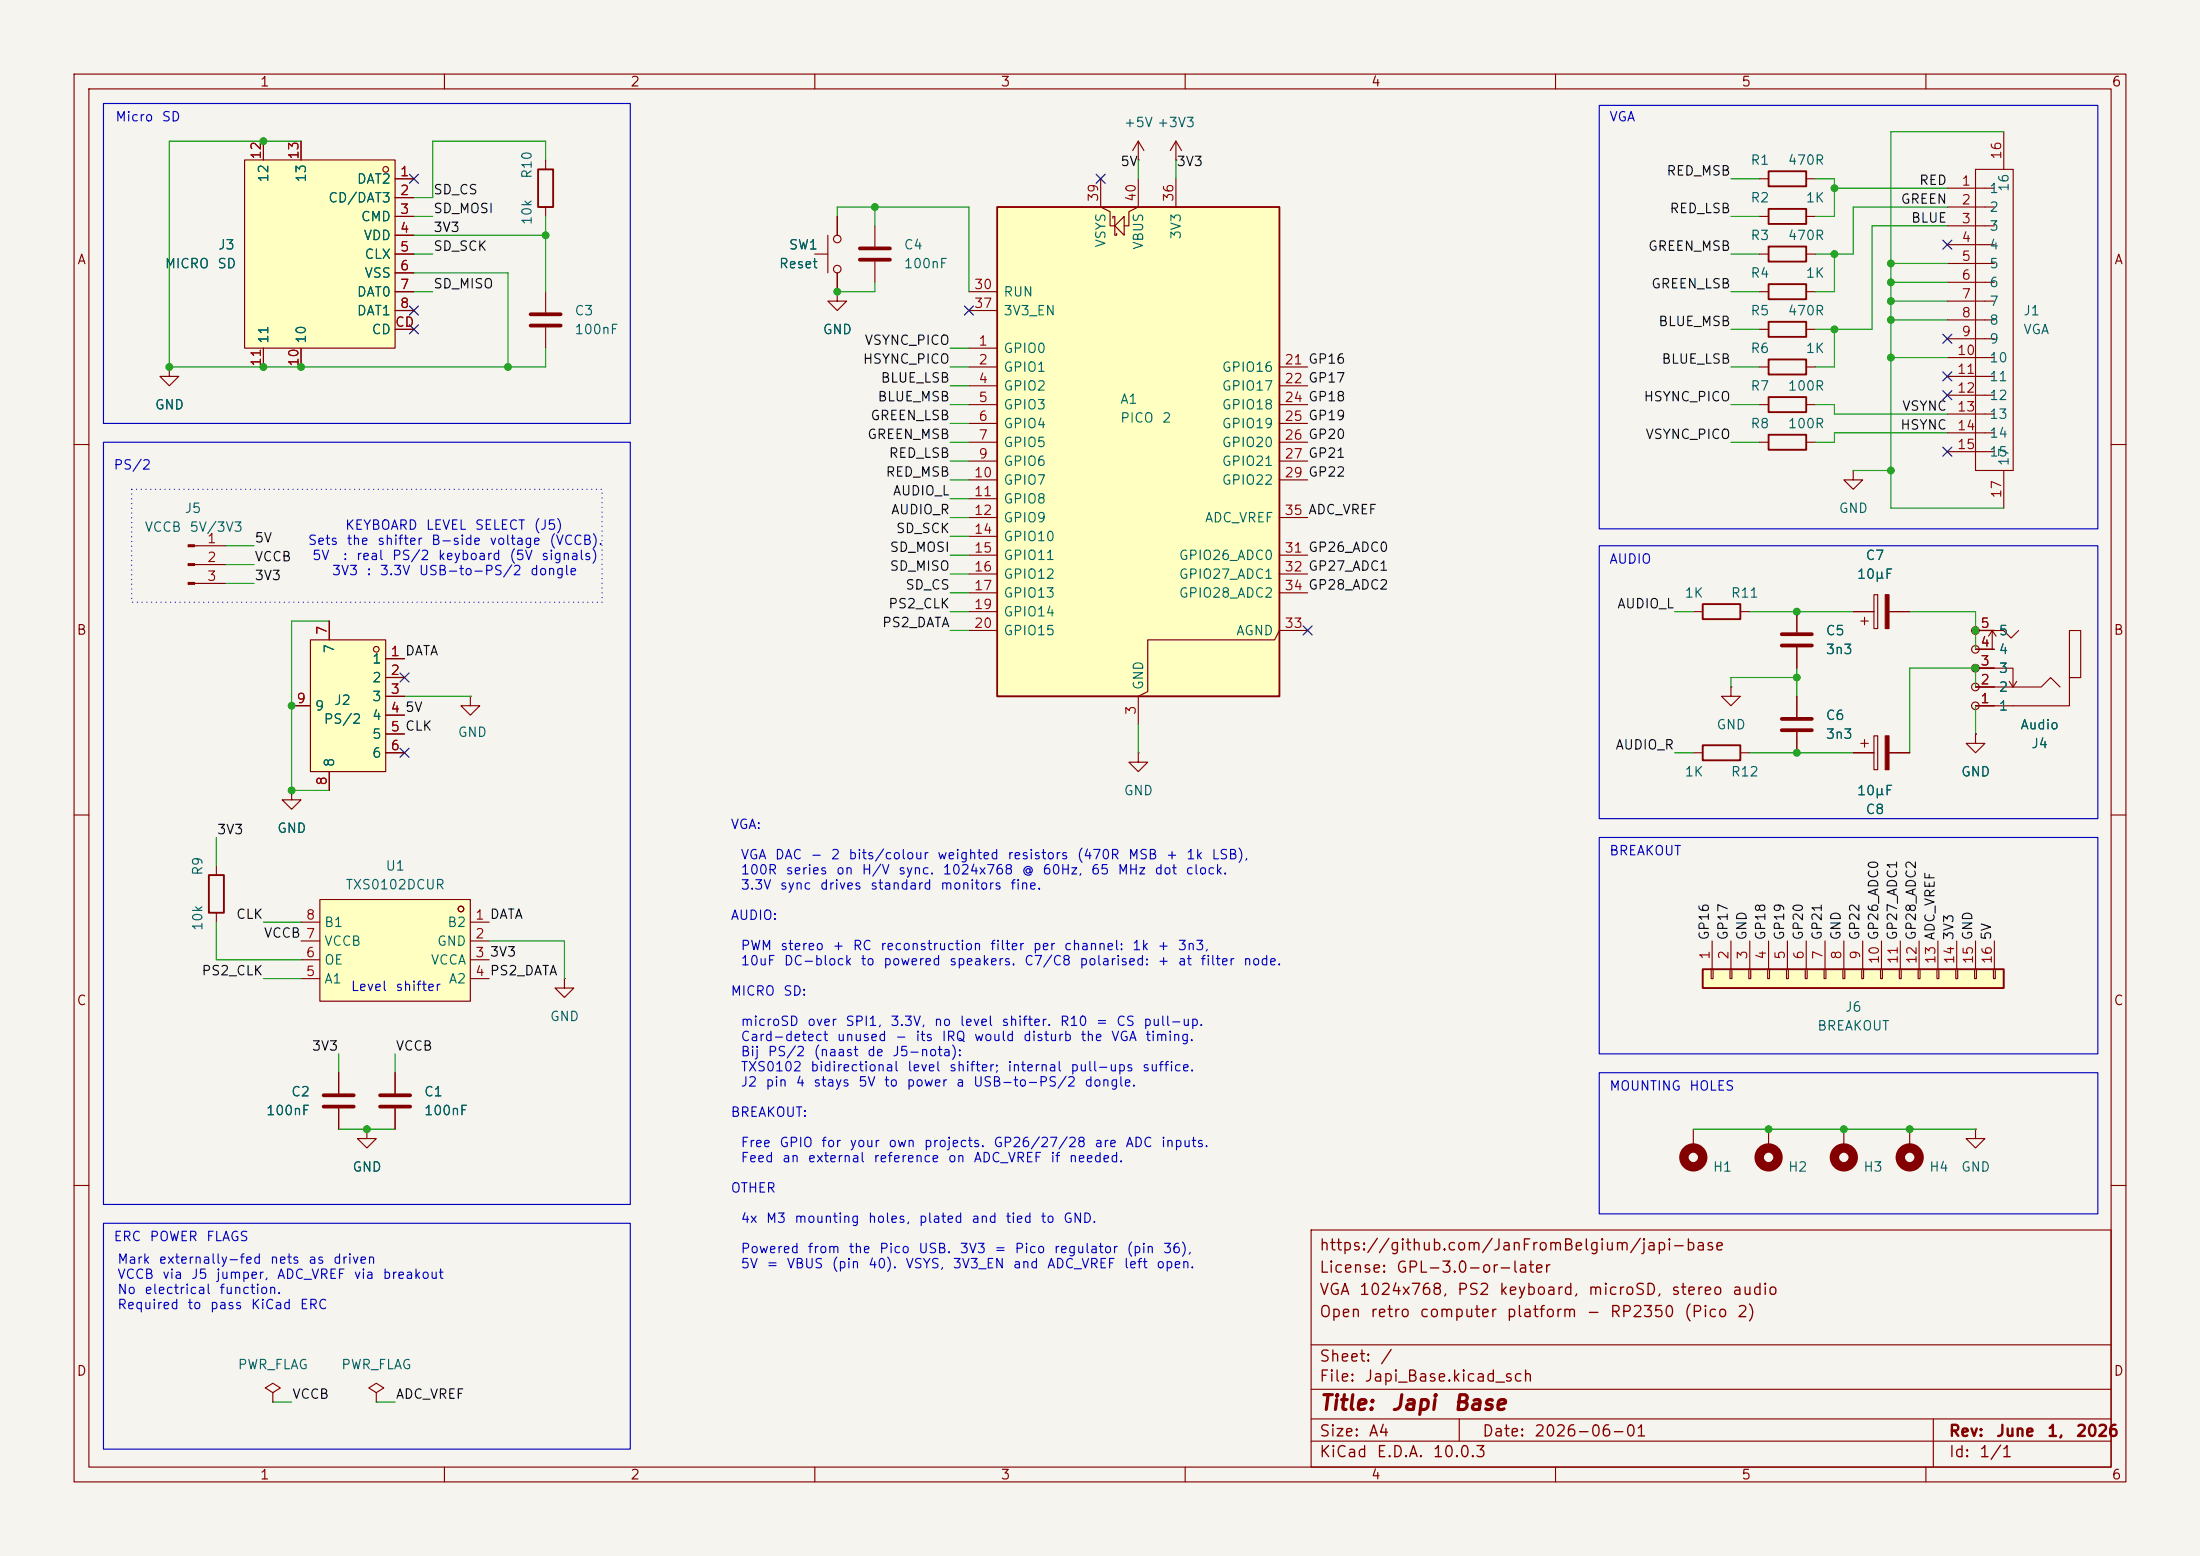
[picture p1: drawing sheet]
<svg xmlns="http://www.w3.org/2000/svg" width="297mm" height="210mm" viewBox="0 0 297 210" stroke-linecap="round" stroke-linejoin="round" font-family="sans-serif">
<path d="M0 0h297v210h-297z" fill="#f5f4ef" stroke="#f5f4ef" stroke-width=".14"/>
<g fill="none" stroke="#840000" stroke-width=".15">
<path d="M10 10h277v190h-277zM12 12h273v186h-273zM60 10v2M110 10v2M160 10v2M210 10v2M260 10v2M237.5 44.5h1.3M243.8 44.5h1.3M10 60h2M285 60h2M10 110h2"/>
<path d="M29.2 116.8v1.3M39.4 106.7v1.3h1.2l-1.2 1.2-1.3-1.2h1.3M39.4 106.7h.1M285 110h2M29.2 123.2v1.3M10 160h2M177 166h108v32h-108zM285 160h2M36.8 188l1-.7-1-.6-1 .6 1 .7v1.2M36.8 189.2h.1M60 198v2M110 198v2"/>
<path d="M160 198v2M177 194.5h108M177 191.5h108M177 187.5h108M177 181.5h108M197 191.5v3M210 198v2M260 198v2M261 191.5v6.5"/>
</g>
<path d="M238.8 43.4h5v2.1h-5zM28.2 118.1h2v5.1h-2z" fill="none" stroke="#840000" stroke-width=".25"/>
<path d="M43.2 121.4h20.3v13.7h-20.3z" fill="#ffffc2"/>
<g fill="none" stroke="#840000" stroke-width=".15">
<path d="M237.5 49.5h1.3M243.8 49.5h1.3M26.3 73.7h4.2M26.3 76.2h4.2M26.3 78.7h4.2M40.6 124.5h2.6M40.6 127h2.6M40.6 129.5h2.6M40.6 132.1h2.6M43.2 121.4h20.3v13.7h-20.3zM63.5 124.5h2.5M63.5 127h2.5"/>
<path d="M63.5 129.5h2.5M63.5 132.1h2.5M45.7 144.8v2.8M45.7 149.6v2.8M49.5 152.4v1.3h1.3l-1.3 1.2-1.2-1.2h1.2M49.5 152.4h.1M53.3 144.8v2.8M53.3 149.6v2.8"/>
<circle cx="62.2" cy="122.7" r=".38"/>
</g>
<path d="M43.7 147.8h4.1M43.7 149.4h4.1M51.3 147.8h4.1M51.3 149.4h4.1" fill="none" stroke="#840000" stroke-width=".51"/>
<g fill="#840000" stroke="#840000" stroke-width=".15">
<path d="M25.4 73.5h.9v.3h-.9z"/>
<path d="M25.4 76.1h.9v.2h-.9z"/>
<path d="M25.4 78.6h.9v.3h-.9z"/>
</g>
<path d="M238.8 48.5h5v2h-5z" fill="none" stroke="#840000" stroke-width=".25"/>
<path d="M41.9 86.4h10.2v17.7h-10.2z" fill="#ffffc2"/>
<g fill="none" stroke="#840000" stroke-width=".15">
<path d="M73.7 21.6v1.3M73.7 27.9v1.3M22.9 49.5v1.3h1.2l-1.2 1.3-1.3-1.3h1.3M22.9 49.5h.1M39.4 95.3h2.5M41.9 86.4h10.2v17.7h-10.2zM44.4 83.8v2.6M52.1 88.9h2.5M52.1 91.4h2.5M52.1 94h2.5M52.1 96.5h2.5M52.1 99.1h2.5"/>
<path d="M44.4 104.1v2.6M52.1 101.6h2.5M76.2 132.1v1.3h1.3l-1.3 1.2-1.3-1.2h1.3M76.2 132.1h.1M50.8 188l1-.7-1-.6-1 .6 1 .7v1.2M50.8 189.2h.1"/>
<circle cx="50.8" cy="87.6" r=".38"/>
</g>
<path d="M72.6 22.9h2.1v5h-2.1z" fill="none" stroke="#840000" stroke-width=".25"/>
<path d="M33 21.6h20.3v25.4h-20.3z" fill="#ffffc2"/>
<g fill="none" stroke="#840000" stroke-width=".15">
<path d="M35.6 19.1v2.5M40.6 19.1v2.5M33 21.6h20.3v25.4h-20.3zM53.3 24.1h2.6M53.3 26.7h2.6M53.3 29.2h2.6M53.3 31.8h2.6M53.3 34.3h2.6M53.3 36.8h2.6M53.3 39.4h2.6M73.7 39.4v2.8M237.5 24.1h1.3"/>
<path d="M243.8 24.1h1.3M35.6 47v2.5M40.6 47v2.5M53.3 41.9h2.6M53.3 44.5h2.6M73.7 44.2v2.8M63.5 94v1.3h1.3l-1.3 1.2-1.3-1.2h1.3M63.5 94h.1"/>
<circle cx="52.1" cy="22.9" r=".38"/>
</g>
<path d="M71.6 42.4h4.1M71.6 43.9h4.1" fill="none" stroke="#840000" stroke-width=".51"/>
<path d="M238.8 23.1h5v2h-5z" fill="none" stroke="#840000" stroke-width=".25"/>
<path d="M134.6 27.9h38.1v66.1h-38.1z" fill="#ffffc2"/>
<path d="M134.6 27.9h38.1v66.1h-38.1zM238.8 28.2h5v2h-5zM238.8 33.3h5v2h-5zM238.8 38.4h5v2h-5zM238.8 53.6h5v2h-5zM238.8 58.7h5v2h-5z" fill="none" stroke="#840000" stroke-width=".25"/>
<g fill="none" stroke="#840000" stroke-width=".15">
<path d="M153.7 19.1v2.5M153.7 19.1l-.8 1.2M153.7 19.1l.7 1.2M158.7 19.1v2.5M158.7 19.1l-.7 1.2M158.7 19.1l.8 1.2M270.5 17.8v5.1M110 34.3h1.8M111.8 31.8v5M113 39.4v1.2h1.3l-1.3 1.3-1.2-1.3h1.2M113 39.4h.1M113 29.2v2.6"/>
<path d="M113 36.8v2.6M118.1 30.5v2.8M118.1 35.3v2.8M130.8 39.4h3.8M148.6 24.1v3.8l1.3 .7v1.9h.6M150.2 29.5v-.3h.3v2.6h.2v-.3M150.5 30.5l1.3-1.3v2.6zM153.7 24.1v3.8l-1.3 .7v1.9h-.6M153.7 21.6h.1M158.7 21.6h.1M158.7 24.1v3.8M237.5 39.4h1.3"/>
<path d="M237.5 29.2h1.3M237.5 34.3h1.3M243.8 39.4h1.3M243.8 29.2h1.3M243.8 34.3h1.3M262.9 25.4h6.3M262.9 27.9h6.3M262.9 30.5h6.3M262.9 33h6.3M262.9 35.6h6.3M262.9 38.1h6.3M266.7 22.9h5.1v40.6h-5.1z"/>
<path d="M130.8 47h3.8M130.8 49.5h3.8M130.8 52.1h3.8M130.8 54.6h3.8M130.8 57.2h3.8M130.8 59.7h3.8M130.8 41.9h3.8M172.7 49.5h3.8M172.7 52.1h3.8M172.7 54.6h3.8M172.7 57.2h3.8M172.7 59.7h3.8"/>
<path d="M237.5 54.6h1.3M237.5 59.7h1.3M243.8 54.6h1.3M243.8 59.7h1.3M262.9 40.6h6.3M262.9 43.2h6.3M262.9 45.7h6.3M262.9 48.3h6.3M262.9 50.8h6.3M262.9 53.3h6.3M262.9 55.9h6.3M262.9 58.4h6.3"/>
<path d="M130.8 62.2h3.8M130.8 64.8h3.8M130.8 67.3h3.8M130.8 69.9h3.8M130.8 72.4h3.8M130.8 74.9h3.8M130.8 77.5h3.8M172.7 62.2h3.8M172.7 64.8h3.8M172.7 69.9h3.8M172.7 74.9h3.8M172.7 77.5h3.8"/>
<path d="M250.2 63.5v1.3h1.3l-1.3 1.2-1.3-1.2h1.3M250.2 63.5h.1M262.9 61h6.3M270.5 63.5v5.1M130.8 80h3.8M130.8 82.6h3.8M130.8 85.1h3.8M172.7 80h3.8M176.5 85.1h-3.8l-.6 1.3h-17.2v6.9l-1.2 .7v3.8M153.7 101.6v1.3h1.2l-1.2 1.2-1.3-1.2h1.3M153.7 101.6h.1"/>
<circle cx="113" cy="36.3" r=".51"/>
<circle cx="113" cy="32.3" r=".51"/>
</g>
<path d="M116.1 33.5h4M116.1 35.1h4" fill="none" stroke="#840000" stroke-width=".51"/>
<path d="M229.9 130.8h40.6v2.6h-40.6z" fill="#ffffc2"/>
<path d="M229.9 81.5h5v2.1h-5zM229.9 100.6h5v2h-5zM229.9 130.8h40.6v2.6h-40.6z" fill="none" stroke="#840000" stroke-width=".25"/>
<g fill="none" stroke="#840000" stroke-width=".15">
<path d="M35.6 19.1v2.5M40.6 19.1v2.5M53.3 24.1h2.6M53.3 26.7h2.6M53.3 29.2h2.6M53.3 31.8h2.6M53.3 34.3h2.6M53.3 36.8h2.6M53.3 39.4h2.6M113 39.4h.1M113 29.2v2.6M113 36.8v2.6"/>
<path d="M22.9 49.5h.1M35.6 47v2.5M40.6 47v2.5M53.3 41.9h2.6M53.3 44.5h2.6M39.4 95.3h2.5M44.4 83.8v2.6M52.1 88.9h2.5M52.1 91.4h2.5M52.1 94h2.5M52.1 96.5h2.5M52.1 99.1h2.5"/>
<path d="M228.6 82.6h1.3M233.7 92.7v1.3h1.2l-1.2 1.3-1.3-1.3h1.3M233.7 92.7h.1M234.9 82.6h1.3M242.6 82.6v2.7M242.6 87.4v2.8M242.6 94v2.8M242.6 98.8v2.8M250.2 82.6h2.8M251.2 83.8h1M251.7 83.3v1M251.7 99.8v1"/>
<path d="M253 80.3h.5v4.5h-.5zM253 99.3h.5v4.6h-.5zM255 82.6h2.8M266.7 92.7h8.9l1.2-1.2 1.3 1.2M266.7 90.2h5.1v2.5M266.7 85.1h3.8l1 1 1-1M266.7 99.1v1.2h1.3l-1.3 1.3-1.3-1.3h1.3M266.7 99.1h.1M266.7 95.3h2.5M266.7 92.7h2.5M266.7 90.2h2.5M266.7 87.6h2.5"/>
<path d="M266.7 85.1h2.5M269 85.1v2.5h-2.3M269 85.1l.5 .8M269 85.1l-.5 .8M271.2 92l.6 .7M272.3 92l-.5 .7M279.4 91.5v-6.4h1.5v6.4h-1.5v3.8h-12.7M39.4 106.7h.1M44.4 104.1v2.6M52.1 101.6h2.5M228.6 101.6h1.3M234.9 101.6h1.3"/>
<path d="M250.2 101.6h2.8M251.2 100.3h1M255 101.6h2.8M231 130.8h.3v1.3h-.3zM231.1 127v3.8M233.6 130.8h.2v1.3h-.2zM233.7 127v3.8M236.1 130.8h.2v1.3h-.2zM236.2 127v3.8M238.6 130.8h.3v1.3h-.3zM238.8 127v3.8M241.2 130.8h.2v1.3h-.2z"/>
<path d="M241.3 127v3.8M243.7 130.8h.3v1.3h-.3zM243.8 127v3.8M246.3 130.8h.2v1.3h-.2zM246.4 127v3.8M248.8 130.8h.2v1.3h-.2zM248.9 127v3.8M251.3 130.8h.3v1.3h-.3zM251.5 127v3.8M253.9 130.8h.2v1.3h-.2zM254 127v3.8M256.4 130.8h.3v1.3h-.3z"/>
<path d="M256.5 127v3.8M259 130.8h.2v1.3h-.2zM259.1 127v3.8M261.5 130.8h.2v1.3h-.2zM261.6 127v3.8M264 130.8h.3v1.3h-.3zM264.2 127v3.8M266.6 130.8h.2v1.3h-.2zM266.7 127v3.8M269.1 130.8h.3v1.3h-.3zM269.2 127v3.8M45.7 144.8v2.8"/>
<path d="M45.7 149.6v2.8M49.5 152.4h.1M53.3 144.8v2.8M53.3 149.6v2.8M228.6 152.4v2.5M238.8 152.4v2.5M248.9 152.4v2.5M257.8 152.4v2.5M266.7 152.4v1.3h1.3l-1.3 1.2-1.3-1.2h1.3M266.7 152.4h.1"/>
<circle cx="266.7" cy="90.2" r=".51"/>
<circle cx="266.7" cy="92.7" r=".51"/>
<circle cx="266.7" cy="95.3" r=".51"/>
<circle cx="266.7" cy="85.1" r=".51"/>
<circle cx="266.7" cy="87.6" r=".51"/>
</g>
<g fill="#840000" stroke="#840000" stroke-width=".15">
<path d="M254.5 80.3h.5v4.5h-.5z"/>
<path d="M254.5 99.3h.5v4.6h-.5z"/>
</g>
<path d="M240.5 85.6h4.1M240.5 87.1h4.1M240.5 97h4.1M240.5 98.6h4.1" fill="none" stroke="#840000" stroke-width=".51"/>
<g fill="none" stroke="#840000" stroke-width="1.3">
<circle cx="228.6" cy="156.2" r="1.27"/>
<circle cx="238.8" cy="156.2" r="1.27"/>
<circle cx="248.9" cy="156.2" r="1.27"/>
<circle cx="257.8" cy="156.2" r="1.27"/>
</g>
<g fill="none" stroke="#009600" stroke-width=".15">
<path d="M40.6 19.1h-17.7v30.4h50.8v-2.5M270.5 17.8h-15.2v50.8h15.2M55.9 39.4h2.5M55.9 34.3h2.5M55.9 29.2h2.5M55.9 36.8h12.7v12.7M55.9 31.8h17.8M73.7 21.6v-2.5h-15.3v7.6h-2.5M73.7 29.2v10.2M113 29.2v-1.3h17.8v11.5M118.1 38.1v1.3h-5.1M118.1 27.9v2.6"/>
<path d="M153.7 21.6v2.5M158.7 21.6v2.5M233.7 39.4h3.8M233.7 34.3h3.8M233.7 29.2h3.8M233.7 24.1h3.8M245.1 24.1h2.5v5.1h-2.5M247.6 34.3v5.1h-2.5M247.6 25.4h15.3M255.3 38.1h7.6M255.3 35.6h7.6M262.9 30.5h-10.2v14h-7.6"/>
<path d="M262.9 27.9h-12.7v6.4h-5.1M128.3 59.7h2.5M128.3 49.5h2.5M128.3 54.6h2.5M128.3 47h2.5M128.3 52.1h2.5M128.3 57.2h2.5M233.7 59.7h3.8M233.7 44.5h3.8M233.7 49.5h3.8M233.7 54.6h3.8M245.1 54.6h2.5v1.3h15.3"/>
<path d="M247.6 44.5v5h-2.5M255.3 48.3h7.6M255.3 43.2h7.6M255.3 40.6h7.6M262.9 58.4h-15.3v1.3h-2.5M30.5 73.7h3.8M30.5 78.7h3.8M30.5 76.2h3.8M128.3 72.4h2.5M128.3 77.5h2.5M128.3 69.9h2.5M128.3 74.9h2.5"/>
<path d="M128.3 67.3h2.5M128.3 62.2h2.5M128.3 64.8h2.5M250.2 63.5h5.1M44.4 83.8h-5v22.9h5M54.6 94h8.9M128.3 82.6h2.5M128.3 80h2.5M128.3 85.1h2.5M153.7 97.8v3.8M226.1 82.6h2.5M236.2 82.6h14"/>
<path d="M242.6 91.4h-8.9v1.3M242.6 90.2v3.8M257.8 82.6h8.9v5M266.7 92.7v-2.5h-8.9v11.4M266.7 95.3v3.8M29.2 113v3.8M226.1 101.6h2.5M236.2 101.6h14M29.2 124.5v5h11.4M35.6 124.5h5M35.6 132.1h5M66 127h10.2v5.1"/>
<path d="M45.7 152.4h7.6M45.7 142.2v2.6M53.3 142.2v2.6M228.6 152.4h38.1M36.8 189.2h2.6M50.8 189.2h2.5"/>
</g>
<g fill="none" stroke="#000084" stroke-width=".15">
<path d="M55.3 23.5l1.2 1.2M56.5 23.5l-1.2 1.2M148 23.5l1.2 1.2M149.2 23.5l-1.2 1.2M262.3 32.4l1.2 1.2M263.5 32.4l-1.2 1.2M55.3 43.8l1.2 1.3M55.3 41.3l1.2 1.2M56.5 43.8l-1.2 1.3M56.5 41.3l-1.2 1.2M130.2 41.3l1.2 1.2M131.4 41.3l-1.2 1.2"/>
<path d="M262.3 45.1l1.2 1.2M262.3 52.7l1.2 1.2M262.3 50.2l1.2 1.2M263.5 45.1l-1.2 1.2M263.5 52.7l-1.2 1.2M263.5 50.2l-1.2 1.2M262.3 60.4l1.2 1.2M263.5 60.4l-1.2 1.2M54 90.8l1.2 1.2M55.2 90.8l-1.2 1.2M175.9 84.5l1.2 1.2M177.1 84.5l-1.2 1.2"/>
<path d="M54 101l1.2 1.2M55.2 101l-1.2 1.2"/>
</g>
<path d="M17.8 66h63.5v15.3h-63.5z" fill="none" stroke="#0000c2" stroke-width=".15" stroke-dasharray="0 .6"/>
<path d="M14 14h71.1v43.2h-71.1zM215.9 14.2h67.3v57.2h-67.3zM14 59.7h71.1v102.9h-71.1zM215.9 73.7h67.3v36.8h-67.3zM215.9 113h67.3v29.2h-67.3zM215.9 144.8h67.3v19h-67.3zM14 165.1h71.1v30.5h-71.1z" fill="none" stroke="#0000c2" stroke-width=".15"/>
<g fill="#009600" stroke="#009600" stroke-width=".14">
<circle cx="35.6" cy="19.1" r=".46"/>
<circle cx="22.9" cy="49.5" r=".46"/>
<circle cx="68.6" cy="49.5" r=".46"/>
<circle cx="40.6" cy="49.5" r=".46"/>
<circle cx="35.6" cy="49.5" r=".46"/>
<circle cx="73.7" cy="31.8" r=".46"/>
<circle cx="49.5" cy="152.4" r=".46"/>
<circle cx="39.4" cy="106.7" r=".46"/>
<circle cx="39.4" cy="95.3" r=".46"/>
<circle cx="118.1" cy="27.9" r=".46"/>
<circle cx="113" cy="39.4" r=".46"/>
<circle cx="248.9" cy="152.4" r=".46"/>
<circle cx="257.8" cy="152.4" r=".46"/>
<circle cx="238.8" cy="152.4" r=".46"/>
<circle cx="247.6" cy="25.4" r=".46"/>
<circle cx="255.3" cy="35.6" r=".46"/>
<circle cx="247.6" cy="34.3" r=".46"/>
<circle cx="255.3" cy="38.1" r=".46"/>
<circle cx="255.3" cy="40.6" r=".46"/>
<circle cx="247.6" cy="44.5" r=".46"/>
<circle cx="255.3" cy="48.3" r=".46"/>
<circle cx="255.3" cy="43.2" r=".46"/>
<circle cx="242.6" cy="91.4" r=".46"/>
<circle cx="242.6" cy="101.6" r=".46"/>
<circle cx="255.3" cy="63.5" r=".46"/>
<circle cx="242.6" cy="82.6" r=".46"/>
<circle cx="266.7" cy="90.2" r=".46"/>
<circle cx="266.7" cy="85.1" r=".46"/>
</g>
<g font-size="2" fill="#840000">
<text x="178" y="190.8">Title:</text>
<text x="187.7" y="190.8">Japi</text>
<text x="196.1" y="190.8">Base</text>
</g>
<g font-size="1.5" fill="#840000">
<text x="178" y="172.2">License:</text>
<text x="178" y="169.2">https://github.com/JanFromBelgium/japi-base</text>
<text x="188.4" y="172.2">GPL-3.0-or-later</text>
<text x="178" y="178.2">Open</text>
<text x="178" y="175.2">VGA</text>
<text x="183.4" y="175.2">1024x768,</text>
<text x="184.9" y="178.2">retro</text>
<text x="191.5" y="178.2">computer</text>
<text x="196.6" y="175.2">PS2</text>
<text x="202.3" y="175.2">keyboard,</text>
<text x="203.3" y="178.2">platform</text>
<text x="214.1" y="178.2">-</text>
<text x="214.3" y="175.2">microSD,</text>
<text x="217.2" y="178.2">RP2350</text>
<text x="225.5" y="175.2">stereo</text>
<text x="227.2" y="178.2">(Pico</text>
<text x="233.7" y="175.2">audio</text>
<text x="234.4" y="178.2">2)</text>
<text x="178" y="184.2">Sheet:</text>
<text x="186.2" y="184.2">/</text>
<text x="178" y="186.9">File:</text>
<text x="184.1" y="186.9">Japi_Base.kicad_sch</text>
<text x="178" y="197.1">KiCad</text>
<text x="178" y="194.3">Size:</text>
<text x="184.7" y="194.3">A4</text>
<text x="185.7" y="197.1">E.D.A.</text>
<text x="193.3" y="197.1">10.0.3</text>
<text x="200" y="194.3">Date:</text>
<text x="207" y="194.3">2026-06-01</text>
<text x="263" y="194.3">Rev:</text>
<text x="263" y="197.1">Id:</text>
<text x="267.1" y="197.1">1/1</text>
<text x="269.4" y="194.3">June</text>
<text x="276.3" y="194.3">1,</text>
<text x="280.2" y="194.3">2026</text>
</g>
<g font-size="1.3" fill="#840000">
<text x="35" y="12">1</text>
<text x="85" y="12">2</text>
<text x="135" y="12">3</text>
<text x="185" y="12">4</text>
<text x="235" y="12">5</text>
<text x="285" y="12">6</text>
<text x="10.3" y="36">A</text>
<text x="285.3" y="36">A</text>
<text x="10.3" y="86">B</text>
<text x="285.3" y="86">B</text>
<text x="10.3" y="136">C</text>
<text x="285.3" y="136">C</text>
<text x="10.3" y="186">D</text>
<text x="285.3" y="186">D</text>
<text x="35" y="200">1</text>
<text x="85" y="200">2</text>
<text x="135" y="200">3</text>
<text x="185" y="200">4</text>
<text x="235" y="200">5</text>
<text x="285" y="200">6</text>
</g>
<g font-size="1.3" fill="#0000c2">
<text x="15.5" y="16.7">Micro</text>
<text x="21.7" y="16.7">SD</text>
<text x="217.2" y="16.7">VGA</text>
<text x="15.2" y="63.7">PS/2</text>
<text x="46.5" y="71.8">KEYBOARD</text>
<text x="57.4" y="71.8">LEVEL</text>
<text x="64" y="71.8">SELECT</text>
<text x="72" y="71.8">(J5)</text>
<text x="41.5" y="73.9">Sets</text>
<text x="42.1" y="75.9">5V</text>
<text x="44.7" y="78">3V3</text>
<text x="46.2" y="75.9">:</text>
<text x="46.7" y="73.9">the</text>
<text x="48" y="75.9">real</text>
<text x="49.4" y="78">:</text>
<text x="50.8" y="73.9">shifter</text>
<text x="51.2" y="78">3.3V</text>
<text x="52.8" y="75.9">PS/2</text>
<text x="56.4" y="78">USB-to-PS/2</text>
<text x="58.1" y="73.9">B-side</text>
<text x="59" y="75.9">keyboard</text>
<text x="66" y="73.9">voltage</text>
<text x="68.7" y="75.9">(5V</text>
<text x="71.5" y="78">dongle</text>
<text x="73" y="75.9">signals)</text>
<text x="74.1" y="73.9">(VCCB).</text>
<text x="217.2" y="76.4">AUDIO</text>
<text x="98.6" y="112.2">VGA:</text>
<text x="99.9" y="116.3">VGA</text>
<text x="99.9" y="118.3">100R</text>
<text x="104.5" y="116.3">DAC</text>
<text x="106" y="118.3">series</text>
<text x="109.3" y="116.3">-</text>
<text x="112.1" y="116.3">2</text>
<text x="112.8" y="118.3">on</text>
<text x="114.4" y="116.3">bits/colour</text>
<text x="116.2" y="118.3">H/V</text>
<text x="121.2" y="118.3">sync.</text>
<text x="126.4" y="116.3">weighted</text>
<text x="127.2" y="118.3">1024x768</text>
<text x="135.9" y="116.3">resistors</text>
<text x="137.8" y="118.3">@</text>
<text x="140.6" y="118.3">60Hz,</text>
<text x="145.3" y="116.3">(470R</text>
<text x="147.2" y="118.3">65</text>
<text x="150.8" y="118.3">MHz</text>
<text x="152.2" y="116.3">MSB</text>
<text x="155.8" y="118.3">dot</text>
<text x="157.3" y="116.3">+</text>
<text x="160" y="118.3">clock.</text>
<text x="160.1" y="116.3">1k</text>
<text x="163.5" y="116.3">LSB),</text>
<text x="217.2" y="115.8">BREAKOUT</text>
<text x="98.6" y="124.5">AUDIO:</text>
<text x="99.9" y="120.4">3.3V</text>
<text x="105.2" y="120.4">sync</text>
<text x="110.6" y="120.4">drives</text>
<text x="117.4" y="120.4">standard</text>
<text x="126.8" y="120.4">monitors</text>
<text x="136.3" y="120.4">fine.</text>
<text x="99.9" y="128.6">PWM</text>
<text x="99.9" y="130.6">10uF</text>
<text x="105.2" y="128.6">stereo</text>
<text x="105.7" y="130.6">DC-block</text>
<text x="112.3" y="128.6">+</text>
<text x="115" y="128.6">RC</text>
<text x="116.1" y="130.6">to</text>
<text x="118.7" y="128.6">reconstruction</text>
<text x="119.1" y="130.6">powered</text>
<text x="128.1" y="130.6">speakers.</text>
<text x="133.6" y="128.6">filter</text>
<text x="138.2" y="130.6">C7/C8</text>
<text x="139.3" y="128.6">per</text>
<text x="143.5" y="128.6">channel:</text>
<text x="145.6" y="130.6">polarised:</text>
<text x="152.8" y="128.6">1k</text>
<text x="156.2" y="128.6">+</text>
<text x="156.2" y="130.6">+</text>
<text x="158.9" y="128.6">3n3,</text>
<text x="158.9" y="130.6">at</text>
<text x="162" y="130.6">filter</text>
<text x="167.7" y="130.6">node.</text>
<text x="47.3" y="134.1">Level</text>
<text x="53.3" y="134.1">shifter</text>
<text x="98.6" y="134.7">MICRO</text>
<text x="105.6" y="134.7">SD:</text>
<text x="99.9" y="138.8">microSD</text>
<text x="99.9" y="140.8">Card-detect</text>
<text x="99.9" y="142.9">Bij</text>
<text x="103.6" y="142.9">PS/2</text>
<text x="108.9" y="138.8">over</text>
<text x="109.7" y="142.9">(naast</text>
<text x="112.9" y="140.8">unused</text>
<text x="114" y="138.8">SPI1,</text>
<text x="117" y="142.9">de</text>
<text x="120.1" y="138.8">3.3V,</text>
<text x="120.4" y="142.9">J5-nota):</text>
<text x="120.8" y="140.8">-</text>
<text x="123.5" y="140.8">its</text>
<text x="126" y="138.8">no</text>
<text x="127" y="140.8">IRQ</text>
<text x="129.5" y="138.8">level</text>
<text x="131.4" y="140.8">would</text>
<text x="135.1" y="138.8">shifter.</text>
<text x="138" y="140.8">disturb</text>
<text x="143" y="138.8">R10</text>
<text x="145.8" y="140.8">the</text>
<text x="147.9" y="138.8">=</text>
<text x="149.9" y="140.8">VGA</text>
<text x="150.6" y="138.8">CS</text>
<text x="154.2" y="138.8">pull-up.</text>
<text x="154.5" y="140.8">timing.</text>
<text x="99.9" y="144.9">TXS0102</text>
<text x="99.9" y="147">J2</text>
<text x="103.3" y="147">pin</text>
<text x="107.3" y="147">4</text>
<text x="109.3" y="144.9">bidirectional</text>
<text x="109.7" y="147">stays</text>
<text x="115.8" y="147">5V</text>
<text x="119.2" y="147">to</text>
<text x="122.3" y="147">power</text>
<text x="122.4" y="144.9">level</text>
<text x="128" y="144.9">shifter;</text>
<text x="129" y="147">a</text>
<text x="131.3" y="147">USB-to-PS/2</text>
<text x="135.9" y="144.9">internal</text>
<text x="144.4" y="144.9">pull-ups</text>
<text x="146.3" y="147">dongle.</text>
<text x="154.1" y="144.9">suffice.</text>
<text x="217.2" y="147.5">MOUNTING</text>
<text x="228" y="147.5">HOLES</text>
<text x="98.6" y="151.1">BREAKOUT:</text>
<text x="99.9" y="155.1">Free</text>
<text x="105.1" y="155.1">GPIO</text>
<text x="110.8" y="155.1">for</text>
<text x="114.6" y="155.1">your</text>
<text x="119.8" y="155.1">own</text>
<text x="124.6" y="155.1">projects.</text>
<text x="134" y="155.1">GP26/27/28</text>
<text x="147.7" y="155.1">are</text>
<text x="151.8" y="155.1">ADC</text>
<text x="156.6" y="155.1">inputs.</text>
<text x="98.6" y="161.3">OTHER</text>
<text x="99.9" y="157.2">Feed</text>
<text x="105.5" y="157.2">an</text>
<text x="109" y="157.2">external</text>
<text x="117.8" y="157.2">reference</text>
<text x="127.9" y="157.2">on</text>
<text x="131.3" y="157.2">ADC_VREF</text>
<text x="141.7" y="157.2">if</text>
<text x="144.2" y="157.2">needed.</text>
<text x="15.2" y="167.8">ERC</text>
<text x="20.1" y="167.8">POWER</text>
<text x="27.7" y="167.8">FLAGS</text>
<text x="99.9" y="165.4">4x</text>
<text x="103.3" y="165.4">M3</text>
<text x="107.1" y="165.4">mounting</text>
<text x="117.1" y="165.4">holes,</text>
<text x="123.9" y="165.4">plated</text>
<text x="131" y="165.4">and</text>
<text x="135.7" y="165.4">tied</text>
<text x="140.4" y="165.4">to</text>
<text x="143.4" y="165.4">GND.</text>
<text x="15.7" y="170.9">Mark</text>
<text x="15.7" y="172.9">VCCB</text>
<text x="21.3" y="170.9">externally-fed</text>
<text x="21.8" y="172.9">via</text>
<text x="25.7" y="172.9">J5</text>
<text x="29.1" y="172.9">jumper,</text>
<text x="36.4" y="170.9">nets</text>
<text x="37.3" y="172.9">ADC_VREF</text>
<text x="41.5" y="170.9">as</text>
<text x="44.9" y="170.9">driven</text>
<text x="47.7" y="172.9">via</text>
<text x="51.6" y="172.9">breakout</text>
<text x="99.9" y="169.5">Powered</text>
<text x="99.9" y="171.5">5V</text>
<text x="103.4" y="171.5">=</text>
<text x="106.1" y="171.5">VBUS</text>
<text x="108.9" y="169.5">from</text>
<text x="112.2" y="171.5">(pin</text>
<text x="114.5" y="169.5">the</text>
<text x="117.1" y="171.5">40).</text>
<text x="118.6" y="169.5">Pico</text>
<text x="122.1" y="171.5">VSYS,</text>
<text x="123.9" y="169.5">USB.</text>
<text x="128.5" y="171.5">3V3_EN</text>
<text x="129.5" y="169.5">3V3</text>
<text x="134.1" y="169.5">=</text>
<text x="136.6" y="171.5">and</text>
<text x="136.9" y="169.5">Pico</text>
<text x="141.3" y="171.5">ADC_VREF</text>
<text x="142.2" y="169.5">regulator</text>
<text x="151.6" y="171.5">left</text>
<text x="152" y="169.5">(pin</text>
<text x="156" y="171.5">open.</text>
<text x="156.9" y="169.5">36),</text>
<text x="15.7" y="175">No</text>
<text x="15.7" y="177">Required</text>
<text x="19.4" y="175">electrical</text>
<text x="25.2" y="177">to</text>
<text x="28.2" y="177">pass</text>
<text x="29.5" y="175">function.</text>
<text x="33.8" y="177">KiCad</text>
<text x="40.4" y="177">ERC</text>
</g>
<g font-size="1.3" fill="#006464">
<text x="151.6" y="17.5">+5V +3V3</text>
<text x="236.2" y="22.6">R1</text>
<text x="241.3" y="22.6">470R</text>
<text x="36.5" y="24.7" transform="rotate(-90 36.5 24.7)">12</text>
<text x="41.6" y="24.7" transform="rotate(-90 41.6 24.7)">13</text>
<text x="44.2" y="27.6">CD/DAT3</text>
<text x="48.1" y="25.1">DAT2</text>
<text x="72.1" y="24.2" transform="rotate(-90 72.1 24.2)">R10</text>
<text x="236.2" y="27.6">R2</text>
<text x="243.7" y="27.6">1K</text>
<text x="268.5" y="26.4">1</text>
<text x="268.5" y="28.9">2</text>
<text x="271.5" y="26" transform="rotate(-90 271.5 26)">16</text>
<text x="29.4" y="34">J3</text>
<text x="48.6" y="30.2">CMD</text>
<text x="49" y="32.7">VDD</text>
<text x="49.1" y="35.3">CLX</text>
<text x="72.1" y="30.5" transform="rotate(-90 72.1 30.5)">10k</text>
<text x="106.4" y="34">SW1</text>
<text x="121.9" y="34">C4</text>
<text x="149.6" y="33.5" transform="rotate(-90 149.6 33.5)">VSYS</text>
<text x="154.6" y="33.8" transform="rotate(-90 154.6 33.8)">VBUS</text>
<text x="159.7" y="32.4" transform="rotate(-90 159.7 32.4)">3V3</text>
<text x="236.2" y="32.7">R3</text>
<text x="241.3" y="32.7">470R</text>
<text x="268.5" y="31.5">3</text>
<text x="268.5" y="34">4</text>
<text x="22.2" y="36.5">MICRO</text>
<text x="29.3" y="36.5">SD</text>
<text x="48.1" y="40.3">DAT0</text>
<text x="49.1" y="37.8">VSS</text>
<text x="105.1" y="36.5">Reset</text>
<text x="121.9" y="36.5">100nF</text>
<text x="135.4" y="40.3">RUN</text>
<text x="236.2" y="37.8">R4</text>
<text x="243.7" y="37.8">1K</text>
<text x="268.5" y="36.5">5</text>
<text x="268.5" y="39.1">6</text>
<text x="268.5" y="41.6">7</text>
<text x="36.5" y="46.5" transform="rotate(-90 36.5 46.5)">11</text>
<text x="41.6" y="46.5" transform="rotate(-90 41.6 46.5)">10</text>
<text x="48.1" y="42.9">DAT1</text>
<text x="50.1" y="45.4">CD</text>
<text x="77.5" y="42.9">C3</text>
<text x="77.5" y="45.4">100nF</text>
<text x="111" y="45.4">GND</text>
<text x="135.4" y="48">GPIO0</text>
<text x="135.4" y="42.9">3V3_EN</text>
<text x="236.2" y="42.9">R5</text>
<text x="236.2" y="48">R6</text>
<text x="241.3" y="42.9">470R</text>
<text x="243.7" y="48">1K</text>
<text x="268.5" y="44.2">8</text>
<text x="268.5" y="46.7">9</text>
<text x="273.1" y="42.9">J1</text>
<text x="273.1" y="45.4">VGA</text>
<text x="135.4" y="50.5">GPIO1</text>
<text x="135.4" y="53">GPIO2</text>
<text x="164.9" y="50.5">GPIO16</text>
<text x="164.9" y="53">GPIO17</text>
<text x="236.2" y="53">R7</text>
<text x="241.3" y="53">100R</text>
<text x="268.5" y="49.2">10</text>
<text x="268.5" y="51.8">11</text>
<text x="20.8" y="55.6">GND</text>
<text x="135.4" y="55.6">GPIO3</text>
<text x="135.4" y="58.1">GPIO4</text>
<text x="151.1" y="54.8">A1</text>
<text x="151.1" y="57.4">PICO</text>
<text x="156.8" y="57.4">2</text>
<text x="164.9" y="55.6">GPIO18</text>
<text x="164.9" y="58.1">GPIO19</text>
<text x="236.2" y="58.1">R8</text>
<text x="241.3" y="58.1">100R</text>
<text x="268.5" y="54.3">12</text>
<text x="268.5" y="56.9">13</text>
<text x="268.5" y="59.4">14</text>
<text x="135.4" y="60.7">GPIO5</text>
<text x="135.4" y="63.2">GPIO6</text>
<text x="135.4" y="65.7">GPIO7</text>
<text x="164.9" y="60.7">GPIO20</text>
<text x="164.9" y="63.2">GPIO21</text>
<text x="164.9" y="65.7">GPIO22</text>
<text x="268.5" y="61.9">15</text>
<text x="271.5" y="63" transform="rotate(-90 271.5 63)">17</text>
<text x="24.8" y="69.6">J5</text>
<text x="135.4" y="68.3">GPIO8</text>
<text x="135.4" y="70.8">GPIO9</text>
<text x="162.6" y="70.8">ADC_VREF</text>
<text x="248.2" y="69.6">GND</text>
<text x="19.4" y="72.1">VCCB</text>
<text x="25.5" y="72.1">5V/3V3</text>
<text x="135.4" y="73.4">GPIO10</text>
<text x="135.4" y="75.9">GPIO11</text>
<text x="159.1" y="75.9">GPIO26_ADC0</text>
<text x="251.8" y="75.9">C7</text>
<text x="135.4" y="78.4">GPIO12</text>
<text x="135.4" y="81">GPIO13</text>
<text x="135.4" y="83.5">GPIO14</text>
<text x="159.1" y="78.4">GPIO27_ADC1</text>
<text x="159.1" y="81">GPIO28_ADC2</text>
<text x="227.3" y="81">1K</text>
<text x="233.6" y="81">R11</text>
<text x="250.6" y="78.4">10µF</text>
<text x="45.4" y="88.3" transform="rotate(-90 45.4 88.3)">7</text>
<text x="50.1" y="89.9">1</text>
<text x="135.4" y="86.1">GPIO15</text>
<text x="166.8" y="86.1">AGND</text>
<text x="246.4" y="86.1">C5</text>
<text x="246.4" y="88.6">3n3</text>
<text x="269.7" y="88.6">4</text>
<text x="269.7" y="86.1">5</text>
<text x="45" y="95.5">J2</text>
<text x="50.1" y="92.4">2</text>
<text x="50.1" y="95">3</text>
<text x="154.6" y="93.2" transform="rotate(-90 154.6 93.2)">GND</text>
<text x="269.7" y="93.7">2</text>
<text x="269.7" y="91.1">3</text>
<text x="42.4" y="96.2">9</text>
<text x="43.6" y="98">PS/2</text>
<text x="50.1" y="97.5">4</text>
<text x="50.1" y="100">5</text>
<text x="61.7" y="99.8">GND</text>
<text x="231.6" y="98.8">GND</text>
<text x="246.4" y="97.5">C6</text>
<text x="246.4" y="100">3n3</text>
<text x="269.7" y="96.2">1</text>
<text x="272.7" y="98.8">Audio</text>
<text x="274.1" y="101.3">J4</text>
<text x="45.4" y="103.6" transform="rotate(-90 45.4 103.6)">8</text>
<text x="50.1" y="102.6">6</text>
<text x="151.6" y="107.7">GND</text>
<text x="227.3" y="105.1">1K</text>
<text x="233.6" y="105.1">R12</text>
<text x="250.6" y="107.7">10µF</text>
<text x="264.7" y="105.1">GND</text>
<text x="37.3" y="112.7">GND</text>
<text x="251.8" y="110.2">C8</text>
<text x="27.6" y="118.3" transform="rotate(-90 27.6 118.3)">R9</text>
<text x="52" y="117.8">U1</text>
<text x="27.6" y="125.7" transform="rotate(-90 27.6 125.7)">10k</text>
<text x="43.7" y="125.4">B1</text>
<text x="46.6" y="120.4">TXS0102DCUR</text>
<text x="60.3" y="125.4">B2</text>
<text x="43.7" y="130.5">OE</text>
<text x="43.7" y="128">VCCB</text>
<text x="58.1" y="130.5">VCCA</text>
<text x="58.9" y="128">GND</text>
<text x="43.7" y="133.1">A1</text>
<text x="60.5" y="133.1">A2</text>
<text x="249" y="136.9">J6</text>
<text x="74.2" y="138.1">GND</text>
<text x="245.3" y="139.4">BREAKOUT</text>
<text x="39.2" y="148.3">C2</text>
<text x="57.2" y="148.3">C1</text>
<text x="35.8" y="150.8">100nF</text>
<text x="57.2" y="150.8">100nF</text>
<text x="47.5" y="158.5">GND</text>
<text x="231.1" y="158.5">H1</text>
<text x="241.3" y="158.5">H2</text>
<text x="251.5" y="158.5">H3</text>
<text x="260.4" y="158.5">H4</text>
<text x="264.7" y="158.5">GND</text>
<text x="32" y="185.1">PWR_FLAG</text>
<text x="46" y="185.1">PWR_FLAG</text>
</g>
<g font-size="1.3" fill="#a90000">
<text x="35.5" y="21.6" transform="rotate(-90 35.5 21.6)">12</text>
<text x="40.6" y="21.6" transform="rotate(-90 40.6 21.6)">13</text>
<text x="270.5" y="21.6" transform="rotate(-90 270.5 21.6)">16</text>
<text x="53.9" y="24.1">1</text>
<text x="53.9" y="26.6">2</text>
<text x="53.9" y="29.2">3</text>
<text x="148.6" y="27.3" transform="rotate(-90 148.6 27.3)">39</text>
<text x="153.6" y="27.3" transform="rotate(-90 153.6 27.3)">40</text>
<text x="158.7" y="27.3" transform="rotate(-90 158.7 27.3)">36</text>
<text x="264.7" y="25.4">1</text>
<text x="264.7" y="27.9">2</text>
<text x="53.9" y="31.7">4</text>
<text x="53.9" y="34.3">5</text>
<text x="264.7" y="30.5">3</text>
<text x="264.7" y="33">4</text>
<text x="264.7" y="35.5">5</text>
<text x="53.9" y="36.8">6</text>
<text x="53.9" y="39.3">7</text>
<text x="53.9" y="41.9">8</text>
<text x="131.4" y="39.3">30</text>
<text x="131.4" y="41.9">37</text>
<text x="264.7" y="38.1">6</text>
<text x="264.7" y="40.6">7</text>
<text x="53.2" y="44.4">CD</text>
<text x="132" y="47">1</text>
<text x="264.7" y="43.2">8</text>
<text x="264.7" y="45.7">9</text>
<text x="35.5" y="49.6" transform="rotate(-90 35.5 49.6)">11</text>
<text x="40.6" y="49.6" transform="rotate(-90 40.6 49.6)">10</text>
<text x="132" y="49.5">2</text>
<text x="132" y="52">4</text>
<text x="173.3" y="49.5">21 GP16</text>
<text x="173.3" y="52">22 GP17</text>
<text x="264.1" y="48.2">10</text>
<text x="264.1" y="50.8">11</text>
<text x="264.1" y="53.3">12</text>
<text x="132" y="54.6">5</text>
<text x="132" y="57.1">6</text>
<text x="132" y="59.7">7</text>
<text x="173.3" y="54.6">24 GP18</text>
<text x="173.3" y="57.1">25 GP19</text>
<text x="173.3" y="59.7">26 GP20</text>
<text x="264.1" y="55.9">13</text>
<text x="264.1" y="58.4">14</text>
<text x="131.4" y="64.7">10</text>
<text x="132" y="62.2">9</text>
<text x="173.3" y="62.2">27 GP21</text>
<text x="173.3" y="64.7">29 GP22</text>
<text x="264.1" y="60.9">15</text>
<text x="131.4" y="67.3">11</text>
<text x="131.4" y="69.8">12</text>
<text x="173.3" y="69.8">35 ADC_VREF</text>
<text x="270.5" y="67.4" transform="rotate(-90 270.5 67.4)">17</text>
<text x="27.9" y="73.6">1</text>
<text x="27.9" y="76.2">2</text>
<text x="131.4" y="72.4">14</text>
<text x="131.4" y="74.9">15</text>
<text x="131.4" y="77.4">16</text>
<text x="173.3" y="74.9">31 GP26_ADC0</text>
<text x="173.3" y="77.4">32 GP27_ADC1</text>
<text x="27.9" y="78.7">3</text>
<text x="131.4" y="80">17</text>
<text x="131.4" y="82.5">19</text>
<text x="173.3" y="80">34 GP28_ADC2</text>
<text x="44.4" y="85.8" transform="rotate(-90 44.4 85.8)">7</text>
<text x="52.6" y="88.9">1 DATA</text>
<text x="52.6" y="88.9">1</text>
<text x="131.4" y="85.1">20</text>
<text x="173.3" y="85.1">33</text>
<text x="267.3" y="87.6">4</text>
<text x="267.3" y="85.1">5</text>
<text x="39.9" y="95.2">9</text>
<text x="52.6" y="91.4">2</text>
<text x="52.6" y="94">3</text>
<text x="267.3" y="95.2">1</text>
<text x="267.3" y="92.7">2</text>
<text x="267.3" y="90.1">3</text>
<text x="52.6" y="96.5">4</text>
<text x="52.6" y="99">5 CLK</text>
<text x="52.6" y="101.6">6</text>
<text x="52.6" y="99">5</text>
<text x="153.6" y="96.6" transform="rotate(-90 153.6 96.6)">3</text>
<text x="44.4" y="106.1" transform="rotate(-90 44.4 106.1)">8</text>
<text x="41.2" y="124.4">8</text>
<text x="64.1" y="124.4">1 DATA</text>
<text x="41.2" y="129.5">6</text>
<text x="64.1" y="127">2</text>
<text x="64.1" y="129.5">3</text>
<text x="231.1" y="129.6" transform="rotate(-90 231.1 129.6)">1</text>
<text x="233.7" y="129.6" transform="rotate(-90 233.7 129.6)">2</text>
<text x="236.2" y="129.6" transform="rotate(-90 236.2 129.6)">3</text>
<text x="238.7" y="129.6" transform="rotate(-90 238.7 129.6)">4</text>
<text x="241.3" y="129.6" transform="rotate(-90 241.3 129.6)">5</text>
<text x="243.8" y="129.6" transform="rotate(-90 243.8 129.6)">6</text>
<text x="246.4" y="129.6" transform="rotate(-90 246.4 129.6)">7</text>
<text x="248.9" y="129.6" transform="rotate(-90 248.9 129.6)">8</text>
<text x="251.4" y="129.6" transform="rotate(-90 251.4 129.6)">9</text>
<text x="254" y="130.2" transform="rotate(-90 254 130.2)">10 GP26_ADC0</text>
<text x="256.5" y="130.2" transform="rotate(-90 256.5 130.2)">11 GP27_ADC1</text>
<text x="259.1" y="130.2" transform="rotate(-90 259.1 130.2)">12 GP28_ADC2</text>
<text x="261.6" y="130.2" transform="rotate(-90 261.6 130.2)">13 ADC_VREF</text>
<text x="264.1" y="130.2" transform="rotate(-90 264.1 130.2)">14</text>
<text x="266.7" y="130.2" transform="rotate(-90 266.7 130.2)">15 GND</text>
<text x="269.2" y="130.2" transform="rotate(-90 269.2 130.2)">16</text>
<text x="41.2" y="132.1">5</text>
<text x="64.1" y="132.1">4 PS2_DATA</text>
</g>
<g font-size="1.3" fill="#0f0f0f">
<text x="151.2" y="22.7">5V</text>
<text x="158.7" y="22.7">3V3</text>
<text x="58.4" y="29.1">SD_MOSI</text>
<text x="58.4" y="26.5">SD_CS</text>
<text x="224.9" y="24">RED_MSB</text>
<text x="225.3" y="29.1">RED_LSB</text>
<text x="256.5" y="27.8">GREEN</text>
<text x="259" y="25.3">RED</text>
<text x="58.4" y="31.6">3V3</text>
<text x="58.4" y="34.2">SD_SCK</text>
<text x="222.4" y="34.2">GREEN_MSB</text>
<text x="257.9" y="30.4">BLUE</text>
<text x="58.4" y="39.2">SD_MISO</text>
<text x="222.8" y="39.2">GREEN_LSB</text>
<text x="116.6" y="46.9">VSYNC_PICO</text>
<text x="223.8" y="44.3">BLUE_MSB</text>
<text x="116.4" y="49.4">HSYNC_PICO</text>
<text x="118.8" y="51.9">BLUE_LSB</text>
<text x="224.2" y="49.4">BLUE_LSB</text>
<text x="117" y="59.6">GREEN_MSB</text>
<text x="117.4" y="57">GREEN_LSB</text>
<text x="118.4" y="54.5">BLUE_MSB</text>
<text x="221.8" y="54.5">HSYNC_PICO</text>
<text x="222" y="59.6">VSYNC_PICO</text>
<text x="256.5" y="58.3">HSYNC</text>
<text x="256.7" y="55.8">VSYNC</text>
<text x="119.5" y="64.6">RED_MSB</text>
<text x="119.9" y="62.1">RED_LSB</text>
<text x="120.2" y="69.7">AUDIO_R</text>
<text x="120.4" y="67.2">AUDIO_L</text>
<text x="34.3" y="76.1">VCCB</text>
<text x="34.3" y="73.5">5V</text>
<text x="120" y="77.3">SD_MISO</text>
<text x="120" y="74.8">SD_MOSI</text>
<text x="120.9" y="72.3">SD_SCK</text>
<text x="34.3" y="78.6">3V3</text>
<text x="119.8" y="82.4">PS2_CLK</text>
<text x="122.1" y="79.9">SD_CS</text>
<text x="218.2" y="82.4">AUDIO_L</text>
<text x="119" y="85">PS2_DATA</text>
<text x="54.6" y="96.4">5V</text>
<text x="218" y="101.5">AUDIO_R</text>
<text x="29.2" y="112.9">3V3</text>
<text x="31.8" y="124.3">CLK</text>
<text x="27.1" y="132">PS2_CLK</text>
<text x="35.5" y="126.9">VCCB 7</text>
<text x="66" y="129.4">3V3</text>
<text x="231" y="127" transform="rotate(-90 231 127)">GP16</text>
<text x="233.6" y="127" transform="rotate(-90 233.6 127)">GP17</text>
<text x="236.1" y="127" transform="rotate(-90 236.1 127)">GND</text>
<text x="238.6" y="127" transform="rotate(-90 238.6 127)">GP18</text>
<text x="241.2" y="127" transform="rotate(-90 241.2 127)">GP19</text>
<text x="243.7" y="127" transform="rotate(-90 243.7 127)">GP20</text>
<text x="246.3" y="127" transform="rotate(-90 246.3 127)">GP21</text>
<text x="248.8" y="127" transform="rotate(-90 248.8 127)">GND</text>
<text x="251.3" y="127" transform="rotate(-90 251.3 127)">GP22</text>
<text x="264" y="127" transform="rotate(-90 264 127)">3V3</text>
<text x="269.1" y="127" transform="rotate(-90 269.1 127)">5V</text>
<text x="42" y="142.1">3V3</text>
<text x="53.3" y="142.1">VCCB</text>
<text x="39.4" y="189.1">VCCB</text>
<text x="53.3" y="189.1">ADC_VREF</text>
</g>
</svg>
